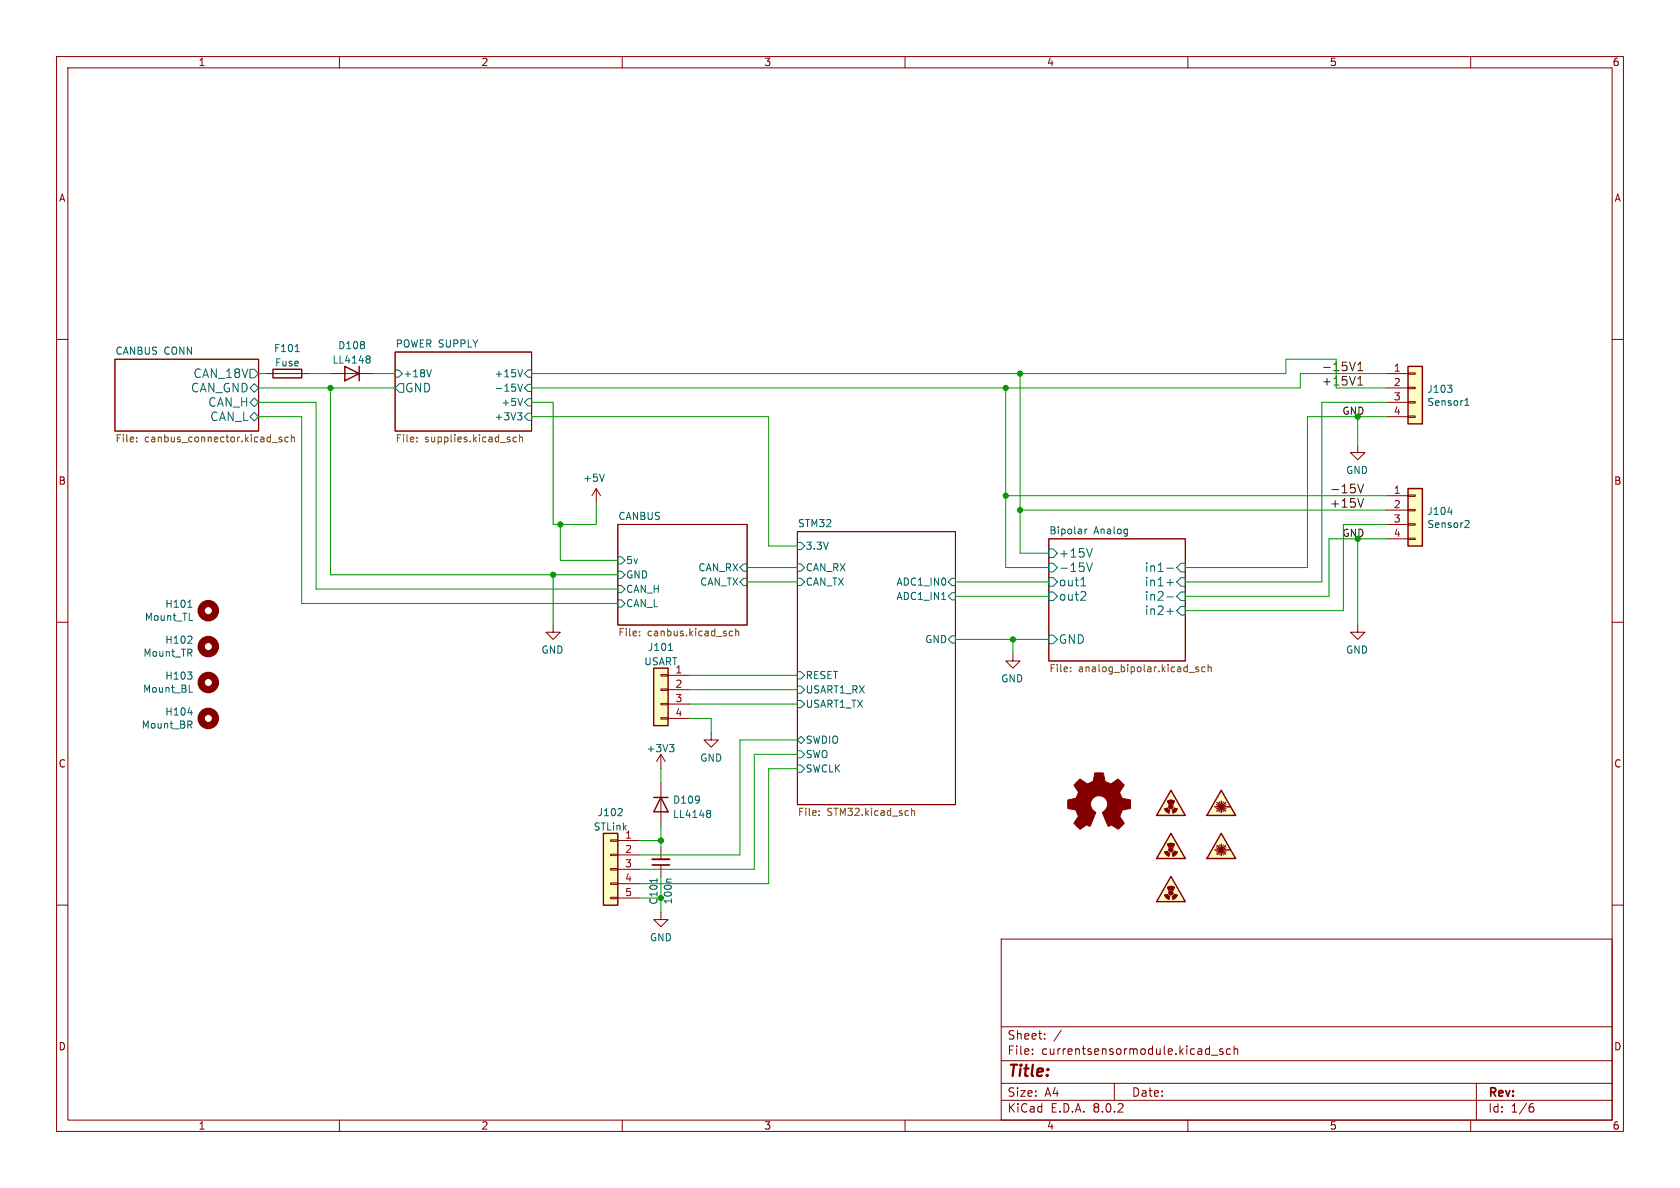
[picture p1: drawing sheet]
<svg xmlns="http://www.w3.org/2000/svg" width="297mm" height="210mm" viewBox="0 0 297 210" stroke-linecap="round" stroke-linejoin="round" font-family="sans-serif">
<g fill="none" stroke="#840000" stroke-width=".18">
<path d="M10 10h277v190h-277zM12 12h273v186h-273zM60 10v2M110 10v2M160 10v2M210 10v2M260 10v2M10 60h2M285 60h2M20.3 63.5h25.4v12.7h-25.4zM69.8 62.2h24.2v14h-24.2zM109.2 92.7h22.9v17.8h-22.9z"/>
<path d="M141 94h27.9v48.2h-27.9zM185.4 95.3h24.1v21.5h-24.1zM10 110h2M97.8 110.5v1.3h-1.3l1.3 1.2 1.3-1.2h-1.3M285 110h2M116.8 138.4v7.7M125.7 129.5v1.3h1.3l-1.3 1.3-1.2-1.3h1.2M10 160h2M116.8 149.9v2M116.8 152.9v2M285 160h2M116.8 161.3v1.3h1.3l-1.3 1.2-1.2-1.2h1.2"/>
<path d="M177 166h108v32h-108zM60 198v2M110 198v2M160 198v2M177 194.5h108M177 191.5h108M177 187.5h108M177 181.5h108M182.5 186.3v.1M182.5 185.5v.1M184.7 183.6v.1M184.7 182.8v.1"/>
<path d="M187.6 182.1l-1.3 2M197 191.5v3M210 198v2M214.2 186.5h1.1M216.2 185.5l-.4-.1-.2 .2 .1 .2 .5 .2v.3h-.6M217.5 185.5l-.4-.1-.3 .3v.4l.2 .2h.5M218.2 185.5l.2-.1 .3 .1 .1 .9M218.2 184.9v1.5M260 198v2M261 191.5v6.5M270.6 195.7h.3l.3 .3-.1 .5-.5 .1M271 195.1l-.4 .1"/>
</g>
<g fill="none" stroke="#006464" stroke-width=".18">
<path d="M44.2 71.1l.8-.7 .7 .7-.7 .8zM44.2 65.3h.8l.7 .7-.7 .8h-.8zM44.2 68.6l.8-.8 .7 .8-.7 .7zM45 72.9l.7 .8-.7 .7-.8-.7zM69.8 68.6l.8-.8h.8v1.5h-.8zM69.8 65.4h.7l.6 .6-.6 .7h-.7zM76.3 65.3l-.4 1.3M91.5 73h.8l-.5 .5M91.5 67.9l.5 1.3 .4-1.3M92 73.5l.3 .2v.3l-.3 .2M92.4 65.3l-.4 1.3M92.4 70.4l-.4 1.3"/>
<path d="M93.3 73h.7v1.3h-.7l-.6-.6zM93.3 65.4h.7v1.3h-.7l-.6-.7zM93.3 70.5h.7v1.3h-.7l-.6-.7zM93.3 67.9h.7v1.3h-.7l-.6-.6zM109.2 98.4h.7l.6 .7-.6 .6h-.7zM131.4 99.7h.7v1.3h-.7l-.6-.7zM141 99.7h.6l.6 .6-.6 .7h-.6zM141 95.9h.6l.6 .6-.6 .7h-.6zM185.4 97h.8l.7 .8-.7 .8h-.8zM185.4 99.6h.8l.7 .7-.7 .8h-.8zM191.8 93.5v.9M192.1 99.5l.5 1.5 .5-1.5"/>
<path d="M192.2 93.5l-.4 .3M193.1 97l-.5 1.5M208.8 99.6h.7v1.5h-.7l-.8-.8zM109.2 101h.7l.6 .6-.6 .6h-.7zM109.2 103.5h.7l.6 .6-.6 .7h-.7zM109.2 106h.7l.6 .7-.6 .6h-.7zM131.4 102.2h.7v1.3h-.7l-.6-.6zM141 102.2h.6l.6 .7-.6 .6h-.6zM141 118.7h.6l.6 .7-.6 .6h-.6zM166.5 106h.7M168.3 102.2h.6v1.3h-.6l-.7-.6zM168.3 104.8h.6v1.2h-.6l-.7-.6z"/>
<path d="M168.3 112.4h.6v1.3h-.6l-.7-.7zM185.4 102.1h.8l.7 .8-.7 .7h-.8zM185.4 112.3h.8l.7 .7-.7 .8h-.8zM185.4 104.6h.8l.7 .8-.7 .8h-.8zM191.1 103.6h.9M191.8 104.7l.2 .2-.1 .3-.9 .9h1M206.3 100.4h1.1M206.3 103h1.1M206.3 105.5h1.1M206.3 108.1h1.1M208 105.4l.8-.8h.7v1.6h-.7zM208.8 102.1h.7v1.5h-.7l-.8-.7z"/>
<path d="M208.8 107.2h.7v1.5h-.7l-.8-.7zM141 135.3h.6l.6 .6-.6 .6h-.6zM141 130.8l.6-.6 .6 .6-.6 .6zM141 121.3h.6l.6 .6-.6 .7h-.6zM141 123.8h.6l.6 .7-.6 .6h-.6zM141 132.7h.6l.6 .7-.6 .6h-.6zM116.1 155.3v.7M118.7 155.4h-.7l-.2 .2M125.2 143.3h.2l.2 .2-.2 .3M125.2 143.8h.2M125.4 143.8l.2 .2v.3l-.2 .2h-.2"/>
</g>
<g fill="none" stroke="#725600" stroke-width=".18">
<path d="M24.2 78v.1M24.2 77.3v.1M48.1 78.2h1M49.8 77.3h-.3l-.2 .1 .1 .2 .4 .1v.3h-.5M51 77.3h-.4l-.2 .2 .1 .5h.5M51.5 77.4l.2-.1h.3v.8M51.5 76.8v1.3M73.7 78v.1M73.7 77.3v.1M91.3 77.3h-.4l-.2 .2 .1 .5h.5M91.8 77.4l.2-.1h.3l.1 .8M91.8 76.8v1.3"/>
<path d="M113.1 112.3v.1M113.1 111.6v.1M129 112.3l.2 .1 .3-.1M129.5 111.6h-.3l-.2 .1M130.1 111.7l.1-.1h.3l.1 .8M130.1 111.1v1.3M189.3 118.6v.1M189.3 118v.1M210.2 118.9h1M211.9 118l-.3-.1-.2 .2 .1 .2 .4 .1v.3h-.5M213 118l-.3-.1-.3 .2 .2 .6h.4M213.6 118l.2-.1 .3 .1v.7"/>
<path d="M213.6 117.5v1.2M144.8 144v.1M144.8 143.4v.1M161.1 142.9v1.2M161.1 143.4l.2-.1 .3 .1 .1 .7"/>
</g>
<path d="M115.6 141h2.5M116.8 141l1.3 2.5h-2.5z" fill="none" stroke="#840000" stroke-width=".25"/>
<path d="M115.3 151.9h3.1" fill="none" stroke="#840000" stroke-width=".33"/>
<path d="M115.3 152.9h3.1" fill="none" stroke="#840000" stroke-width=".3"/>
<path d="M106.7 147.3h2.5v12.7h-2.5z" fill="#ffffc2"/>
<g fill="none" stroke="#840000" stroke-width=".18">
<path d="M47 66h7.6M116.8 133.4l-.7 1.2M116.8 133.4v2.5M116.8 133.4l.8 1.2M107.9 158.6h1.3v.3h-1.3zM107.9 156.1h1.3v.2h-1.3zM107.9 153.5h1.3v.3h-1.3zM107.9 151h1.3v.3h-1.3zM107.9 148.5h1.3v.2h-1.3zM109.2 148.6h3.8M109.2 151.1h3.8M109.2 153.7h3.8"/>
<path d="M109.2 156.2h3.8M109.2 158.8h3.8"/>
</g>
<path d="M48.3 65.3h5v1.5h-5zM106.7 147.3h2.5v12.7h-2.5z" fill="none" stroke="#840000" stroke-width=".25"/>
<path d="M52.2 62.2h.7M118.4 131.6h.7l-.4 .5M118.9 132.1l.2 .2v.4l-.2 .2M109.9 143l.1 .2-.1 .3-.7 .7h.8" fill="none" stroke="#006464" stroke-width=".18"/>
<path d="M115.6 118.1h2.5v10.2h-2.5z" fill="#ffffc2"/>
<g fill="none" stroke="#840000" stroke-width=".18">
<path d="M58.4 66h7.6M240 78.7v1.3h-1.2l1.2 1.3 1.3-1.3h-1.3M105.4 86.4l.8 1.2M105.4 86.4v2.5M105.4 86.4l-.8 1.2M116.8 119.3h1.3v.2h-1.3zM118.1 119.4h3.8M240 110.5v1.3h-1.2l1.2 1.2 1.3-1.2h-1.3M116.8 126.9h1.3v.2h-1.3zM116.8 124.3h1.3v.3h-1.3zM116.8 121.8h1.3v.2h-1.3zM118.1 121.9h3.8"/>
<path d="M118.1 124.5h3.8M118.1 127h3.8"/>
</g>
<path d="M61 64.8l2.5 1.2-2.5 1.3zM63.5 64.8v2.5M115.6 118.1h2.5v10.2h-2.5z" fill="none" stroke="#840000" stroke-width=".25"/>
<g fill="none" stroke="#006464" stroke-width=".18">
<path d="M65 62.9h.2l.2 .3-.2 .3M65 63.5h.2M65.2 63.5l.2 .1v.3l-.1 .2-.3 .1M106.8 83.8l-.4 1.3M33.2 113.7h.7M33.2 118.8h.7l-.4 .5M33.2 107.4h.7M33.5 109.7h.6M33.9 112.6v.4M33.9 119.4v.5M118.2 115h.7M33.2 126h.8"/>
<path d="M33.5 122.4h.6M33.5 128.1l.4 .6M33.8 127.5l.1 .2-.1 .4"/>
</g>
<g fill="none" stroke="#840000" stroke-width="1.3">
<circle cx="36.8" cy="107.9" r="1.27"/>
<circle cx="36.8" cy="114.3" r="1.27"/>
<circle cx="36.8" cy="120.6" r="1.27"/>
<circle cx="36.8" cy="127" r="1.27"/>
</g>
<path d="M190.4 138.2l.6-.5 .8 .6a.62 .62 0 0 0 1 0l.2-.1a1.62 1.62 0 0 0 .5-1.3l.1-.3 1.4 .1 .2 .7a.74 .74 0 0 0 .7 1l.5 .2 1.3-.9 1 1.1-.4 .6a.75 .75 0 0 0-.1 1.2l.2 .5 1.4 .3 .1 1.5-1.4 .3-.1 .1a1.23 1.23 0 0 0-.3 1.2l.7 1-.1 .2-1 .9-.9-.5a.54 .54 0 0 0-.8 0l-1.1-2.4a2.33 2.33 0 0 0 .9-1.9 1.54 1.54 0 0 0-2.5-.7 1.54 1.54 0 0 0 .4 2.5l-1 2.5a.69 .69 0 0 0-1.2 .1l-.6 .4-1-1.1 .8-1.2-.3-.5a.71 .71 0 0 0-.9-.7l-.7-.2v-1.5l.4-.1a1.11 1.11 0 0 0 1.2-.7 .72 .72 0 0 0-.2-1.2l-.3-.6z" fill="#840000" stroke="#840000" stroke-width=".18"/>
<path d="M207 139.7l2.5 4.4h-5z" fill="#ffffc2"/>
<path d="M205.9 143l.5-.2 .4 .4-.1 .5-.5-.2zM206.4 141.6l.6-.2 .6 .2-.2 .5-.4-.1-.4 .1zM207.2 143.2l.4-.4 .5 .2-.3 .5-.4 .2z" fill="none" stroke="#840000" stroke-width=".18"/>
<circle cx="207" cy="142.6" r=".36" fill="#840000" stroke="#840000" stroke-width=".25"/>
<g fill="#840000" stroke="#840000" stroke-width=".18">
<path d="M205.9 143l.5-.1 .4 .3-.2 .5-.6-.4z"/>
<path d="M207.6 142.8l.5 .2-.2 .3-.5 .4-.1-.4z"/>
<path d="M206.4 141.6l.5-.1 .7 .1-.2 .5-.2-.1-.6 .1z"/>
</g>
<path d="M207 139.7l2.5 4.4h-5z" fill="none" stroke="#840000" stroke-width=".25"/>
<path d="M215.9 139.7l2.5 4.4h-5z" fill="#ffffc2"/>
<path d="M215.9 139.7l2.5 4.4h-5zM214.8 142.6h2.8M215.1 141.9l1.6 1.5M215.9 141.6v2M216.7 141.9l-1.6 1.5" fill="none" stroke="#840000" stroke-width=".25"/>
<path d="M215 142.2l1.8 .8M215.5 141.7l.8 1.8M216.3 141.7l-.8 1.8M216.8 142.2l-1.8 .8" fill="none" stroke="#840000" stroke-width=".18"/>
<path d="M207 154.9l2.5 4.5h-5z" fill="#ffffc2"/>
<path d="M205.9 158.2l.5-.1 .4 .4-.1 .5-.5-.3zM206.4 156.9l.6-.2 .6 .2-.2 .5-.4-.2-.4 .2zM207.2 158.5l.4-.4 .5 .1-.3 .5-.4 .3z" fill="none" stroke="#840000" stroke-width=".18"/>
<circle cx="207" cy="157.8" r=".36" fill="#840000" stroke="#840000" stroke-width=".25"/>
<g fill="#840000" stroke="#840000" stroke-width=".18">
<path d="M205.9 158.2l.5-.1 .4 .3-.2 .6-.6-.5z"/>
<path d="M207.6 158.1l.5 .1-.2 .3-.5 .5-.1-.5z"/>
<path d="M206.4 156.9l.5-.2 .7 .2-.2 .5-.2-.2-.6 .1z"/>
</g>
<path d="M207 154.9l2.5 4.5h-5z" fill="none" stroke="#840000" stroke-width=".25"/>
<path d="M215.9 147.3l2.5 4.5h-5z" fill="#ffffc2"/>
<path d="M214.8 150.2h2.8M215.1 149.5l1.6 1.5M215.9 147.3l2.5 4.5h-5zM215.9 149.2v2.1M216.7 149.5l-1.6 1.5" fill="none" stroke="#840000" stroke-width=".25"/>
<path d="M215 149.9l1.8 .7M215.5 149.4l.8 1.7M216.3 149.4l-.8 1.7M216.8 149.9l-1.8 .7" fill="none" stroke="#840000" stroke-width=".18"/>
<path d="M207 147.3l2.5 4.5h-5z" fill="#ffffc2"/>
<path d="M205.9 150.6l.5-.1 .4 .4-.1 .5-.5-.3zM206.4 149.3l.6-.3 .6 .3-.2 .5-.4-.2-.4 .2zM207.2 150.9l.4-.4 .5 .1-.3 .5-.4 .3z" fill="none" stroke="#840000" stroke-width=".18"/>
<circle cx="207" cy="150.2" r=".36" fill="#840000" stroke="#840000" stroke-width=".25"/>
<g fill="#840000" stroke="#840000" stroke-width=".18">
<path d="M205.9 150.6l.5-.1 .4 .3-.2 .5-.6-.4z"/>
<path d="M207.6 150.5l.5 .1-.2 .3-.5 .4-.1-.4z"/>
<path d="M206.4 149.3l.5-.2 .7 .2-.2 .5-.2-.2-.6 .1z"/>
</g>
<path d="M207 147.3l2.5 4.5h-5z" fill="none" stroke="#840000" stroke-width=".25"/>
<path d="M248.9 86.4h2.6v10.1h-2.6z" fill="#ffffc2"/>
<path d="M245.1 87.6h3.8M245.1 90.2h3.8M245.1 92.7h3.8M245.1 95.3h3.8M248.9 95.1h1.3v.3h-1.3zM248.9 92.6h1.3v.2h-1.3zM248.9 90h1.3v.3h-1.3zM248.9 87.5h1.3v.3h-1.3z" fill="none" stroke="#840000" stroke-width=".18"/>
<path d="M248.9 86.4h2.6v10.1h-2.6z" fill="none" stroke="#840000" stroke-width=".25"/>
<path d="M256 90.5h.7M259.2 92l.4 .1 .1 .3-.8 .9h.8" fill="none" stroke="#006464" stroke-width=".18"/>
<path d="M248.9 64.8h2.6v10.1h-2.6z" fill="#ffffc2"/>
<path d="M245.1 66h3.8M245.1 68.6h3.8M245.1 71.1h3.8M245.1 73.7h3.8M248.9 73.5h1.3v.3h-1.3zM248.9 71h1.3v.2h-1.3zM248.9 68.5h1.3v.2h-1.3zM248.9 65.9h1.3v.3h-1.3zM179.1 115.6v1.2h-1.3l1.3 1.3 1.2-1.3h-1.2" fill="none" stroke="#840000" stroke-width=".18"/>
<path d="M248.9 64.8h2.6v10.1h-2.6z" fill="none" stroke="#840000" stroke-width=".25"/>
<path d="M255.9 68.1h.8l-.4 .5M256.6 68.6l.1 .2-.1 .5M259 71.7h.7M259 70.8l.3-.4v1.3" fill="none" stroke="#006464" stroke-width=".18"/>
<path d="M239.6 64l-.5 1.5M240 68.1h.9M240 64.4l.5-.4v1.5M240 67l.5-.5v1.6M240 65.5h.9M240 85.6l.5 1.5 .6-1.5M241.1 88.1l-.6 1.6" fill="none" stroke="#0f0f0f" stroke-width=".18"/>
<g fill="none" stroke="#009600" stroke-width=".18">
<path d="M45.7 73.7h7.6v33h55.9M45.7 66h1.3M45.7 71.1h10.2v33h53.3M45.7 68.6h24.1M54.6 66h3.8M58.4 68.6v33h50.8M66 66h3.8M94 73.7h41.9v22.8h5.1M94 66h133.3v-2.5h8.9v5.1h8.9M94 71.1h3.8v21.6h7.6v-3.8M177.8 68.6v31.7h7.6M180.3 66v31.8h5.1"/>
<path d="M240 73.7v5M245.1 73.7h-14v26.6h-21.6M245.1 66h-15.2v2.6h-135.9M245.1 71.1h-11.4v31.8h-24.2M99.1 92.7v6.4h10.1M177.8 87.6h67.3M180.3 90.2h64.8M240 95.3v15.2M245.1 95.3h-10.2v10.1h-25.4M245.1 92.7h-7.6v15.3h-28M97.8 101.6v8.9M121.9 119.4h19.1"/>
<path d="M132.1 102.9h8.9M132.1 100.3h8.9M168.9 105.4h16.5M168.9 102.9h16.5M168.9 113h16.5M179.1 113v2.6M116.8 135.9v2.5M121.9 127h3.8v2.5M121.9 121.9h19.1M121.9 124.5h19.1M141 133.4h-7.7v20.3h-20.3M141 135.9h-5.1v20.3h-22.9"/>
<path d="M141 130.8h-10.2v20.3h-17.8M113 158.8h3.8M113 148.6h3.8M116.8 146.1v3.8M116.8 154.9v6.4"/>
</g>
<g fill="#009600" stroke="#009600" stroke-width=".18">
<circle cx="177.8" cy="68.6" r=".46"/>
<circle cx="177.8" cy="87.6" r=".46"/>
<circle cx="180.3" cy="90.2" r=".46"/>
<circle cx="180.3" cy="66" r=".46"/>
<circle cx="240" cy="73.7" r=".46"/>
<circle cx="58.4" cy="68.6" r=".46"/>
<circle cx="99.1" cy="92.7" r=".46"/>
<circle cx="97.8" cy="101.6" r=".46"/>
<circle cx="116.8" cy="148.6" r=".46"/>
<circle cx="179.1" cy="113" r=".46"/>
<circle cx="116.8" cy="158.8" r=".46"/>
<circle cx="240" cy="95.3" r=".46"/>
</g>
<text font-size="2.8" fill="#840000" x="178" y="190.9">Title:</text>
<g font-size="2.1" fill="#0f0f0f">
<text x="233.6" y="65.7">-15V1</text>
<text x="233.6" y="68.3">+15V1</text>
<text x="235.1" y="89.9">+15V</text>
<text x="235.1" y="87.3">-15V</text>
</g>
<g font-size="2.1" fill="#006464">
<text x="33.7" y="69.6">CAN_GND</text>
<text x="34.1" y="67">CAN_18V</text>
<text x="71.5" y="69.6">GND</text>
<text x="36.7" y="72.1">CAN_H</text>
<text x="37.1" y="74.7">CAN_L</text>
<text x="187.1" y="98.8">+15V</text>
<text x="187.1" y="101.3">-15V</text>
<text x="202.3" y="101.3">in1-</text>
<text x="187.1" y="103.9">out1</text>
<text x="187.1" y="106.4">out2</text>
<text x="202.3" y="103.9">in1+</text>
<text x="202.3" y="106.4">in2-</text>
<text x="202.3" y="108.9">in2+</text>
<text x="187.1" y="114">GND</text>
</g>
<g font-size="2.1" fill="#840000">
<text x="178" y="184">Sheet:</text>
<text x="178" y="186.7">File:</text>
<text x="184.1" y="186.7">currentsensormodule.kicad_sch</text>
<text x="178" y="196.9">KiCad</text>
<text x="178" y="194.1">Size:</text>
<text x="184.7" y="194.1">A4</text>
<text x="185.7" y="196.9">E.D.A.</text>
<text x="193.3" y="196.9">8.0.2</text>
<text x="200" y="194.1">Date:</text>
<text x="263" y="194.3">Rev:</text>
<text x="263" y="196.9">Id:</text>
<text x="267.1" y="196.9">1/6</text>
</g>
<g font-size="1.8" fill="#840000">
<text x="35" y="11.9">1</text>
<text x="85" y="11.9">2</text>
<text x="135" y="11.9">3</text>
<text x="185" y="11.9">4</text>
<text x="235" y="11.9">5</text>
<text x="285" y="11.9">6</text>
<text x="10.3" y="35.9">A</text>
<text x="285.3" y="35.9">A</text>
<text x="10.3" y="85.9">B</text>
<text x="285.3" y="85.9">B</text>
<text x="10.3" y="135.9">C</text>
<text x="285.3" y="135.9">C</text>
<text x="10.3" y="185.9">D</text>
<text x="285.3" y="185.9">D</text>
<text x="35" y="199.9">1</text>
<text x="85" y="199.9">2</text>
<text x="135" y="199.9">3</text>
<text x="185" y="199.9">4</text>
<text x="235" y="199.9">5</text>
<text x="285" y="199.9">6</text>
</g>
<g font-size="1.8" fill="#006464">
<text x="20.3" y="62.8">CANBUS</text>
<text x="29" y="62.8">CONN</text>
<text x="48.3" y="62.4">F101</text>
<text x="48.5" y="65">Fuse</text>
<text x="58.7" y="64.5">LL4148</text>
<text x="59.7" y="61.9">D108</text>
<text x="69.8" y="61.5">POWER SUPPLY</text>
<text x="71.2" y="66.9">+18V</text>
<text x="87.3" y="66.9">+15V</text>
<text x="87.3" y="69.4">-15V</text>
<text x="88.5" y="72">+5V</text>
<text x="252.2" y="69.6">J103</text>
<text x="252.2" y="72">Sensor1</text>
<text x="87.3" y="74.5">+3V3</text>
<text x="237.9" y="84">GND</text>
<text x="103" y="85.4">+5V</text>
<text x="109.2" y="92">CANBUS</text>
<text x="141" y="93.3">STM32</text>
<text x="185.4" y="94.5">Bipolar</text>
<text x="193.4" y="94.5">Analog</text>
<text x="252.2" y="91.2">J104</text>
<text x="252.2" y="93.5">Sensor2</text>
<text x="110.6" y="99.9">5v</text>
<text x="123.4" y="101.2">CAN_RX</text>
<text x="142.3" y="101.2">CAN_RX</text>
<text x="142.3" y="97.4">3.3V</text>
<text x="29.1" y="107.6">H101</text>
<text x="110.6" y="102.5">GND</text>
<text x="110.6" y="105">CAN_H</text>
<text x="110.6" y="107.5">CAN_L</text>
<text x="123.7" y="103.7">CAN_TX</text>
<text x="142.3" y="103.7">CAN_TX</text>
<text x="158.4" y="103.7">ADC1_IN0</text>
<text x="158.4" y="106.3">ADC1_IN1</text>
<text x="25.5" y="110">Mount_TL</text>
<text x="29.1" y="114">H102</text>
<text x="163.5" y="113.9">GND</text>
<text x="25.2" y="116.3">Mount_TR</text>
<text x="95.6" y="115.7">GND</text>
<text x="113.8" y="117.8">USART</text>
<text x="114.4" y="115.3">J101</text>
<text x="237.9" y="115.7">GND</text>
<text x="25.2" y="122.7">Mount_BL</text>
<text x="29.1" y="120.3">H103</text>
<text x="142.3" y="120.2">RESET</text>
<text x="142.3" y="122.8">USART1_RX</text>
<text x="142.3" y="125.3">USART1_TX</text>
<text x="176.9" y="120.8">GND</text>
<text x="24.9" y="129">Mount_BR</text>
<text x="29.1" y="126.7">H104</text>
<text x="142.3" y="131.7">SWDIO</text>
<text x="114.2" y="133.2">+3V3</text>
<text x="123.7" y="134.8">GND</text>
<text x="142.3" y="136.8">SWCLK</text>
<text x="142.3" y="134.2">SWO</text>
<text x="118.9" y="142.3">D109</text>
<text x="104.9" y="147">STLink</text>
<text x="105.6" y="144.5">J102</text>
<text x="118.9" y="144.8">LL4148</text>
<text x="116.4" y="160" transform="rotate(-90 116.4 160)">C101</text>
<text x="119" y="160" transform="rotate(-90 119 160)">100n</text>
<text x="114.8" y="166.6">GND</text>
</g>
<g font-size="1.8" fill="#a90000">
<text x="246.3" y="65.8">1</text>
<text x="246.3" y="68.3">2</text>
<text x="246.3" y="70.9">3</text>
<text x="246.3" y="73.4">4</text>
<text x="246.3" y="87.4">1</text>
<text x="246.3" y="89.9">2</text>
<text x="246.3" y="92.5">3</text>
<text x="246.3" y="95">4</text>
<text x="119.3" y="119.1">1</text>
<text x="119.3" y="121.7">2</text>
<text x="119.3" y="124.2">3</text>
<text x="119.3" y="126.7">4</text>
<text x="110.4" y="148.3">1</text>
<text x="110.4" y="150.9">2</text>
<text x="110.4" y="153.4">3</text>
<text x="110.4" y="156">4</text>
<text x="110.4" y="158.5">5</text>
</g>
<g font-size="1.8" fill="#0f0f0f">
<text x="237.2" y="73.4">GND</text>
<text x="237.2" y="95">GND</text>
</g>
<g font-size="1.8" fill="#725600">
<text x="20.3" y="78.5">File:</text>
<text x="25.5" y="78.5">canbus_connector.kicad_sch</text>
<text x="69.8" y="78.5">File:</text>
<text x="75.1" y="78.5">supplies.kicad_sch</text>
<text x="109.2" y="112.8">File:</text>
<text x="114.4" y="112.8">canbus.kicad_sch</text>
<text x="185.4" y="119.2">File:</text>
<text x="190.6" y="119.2">analog_bipolar.kicad_sch</text>
<text x="141" y="144.6">File:</text>
<text x="146.2" y="144.6">STM32.kicad_sch</text>
</g>
</svg>
